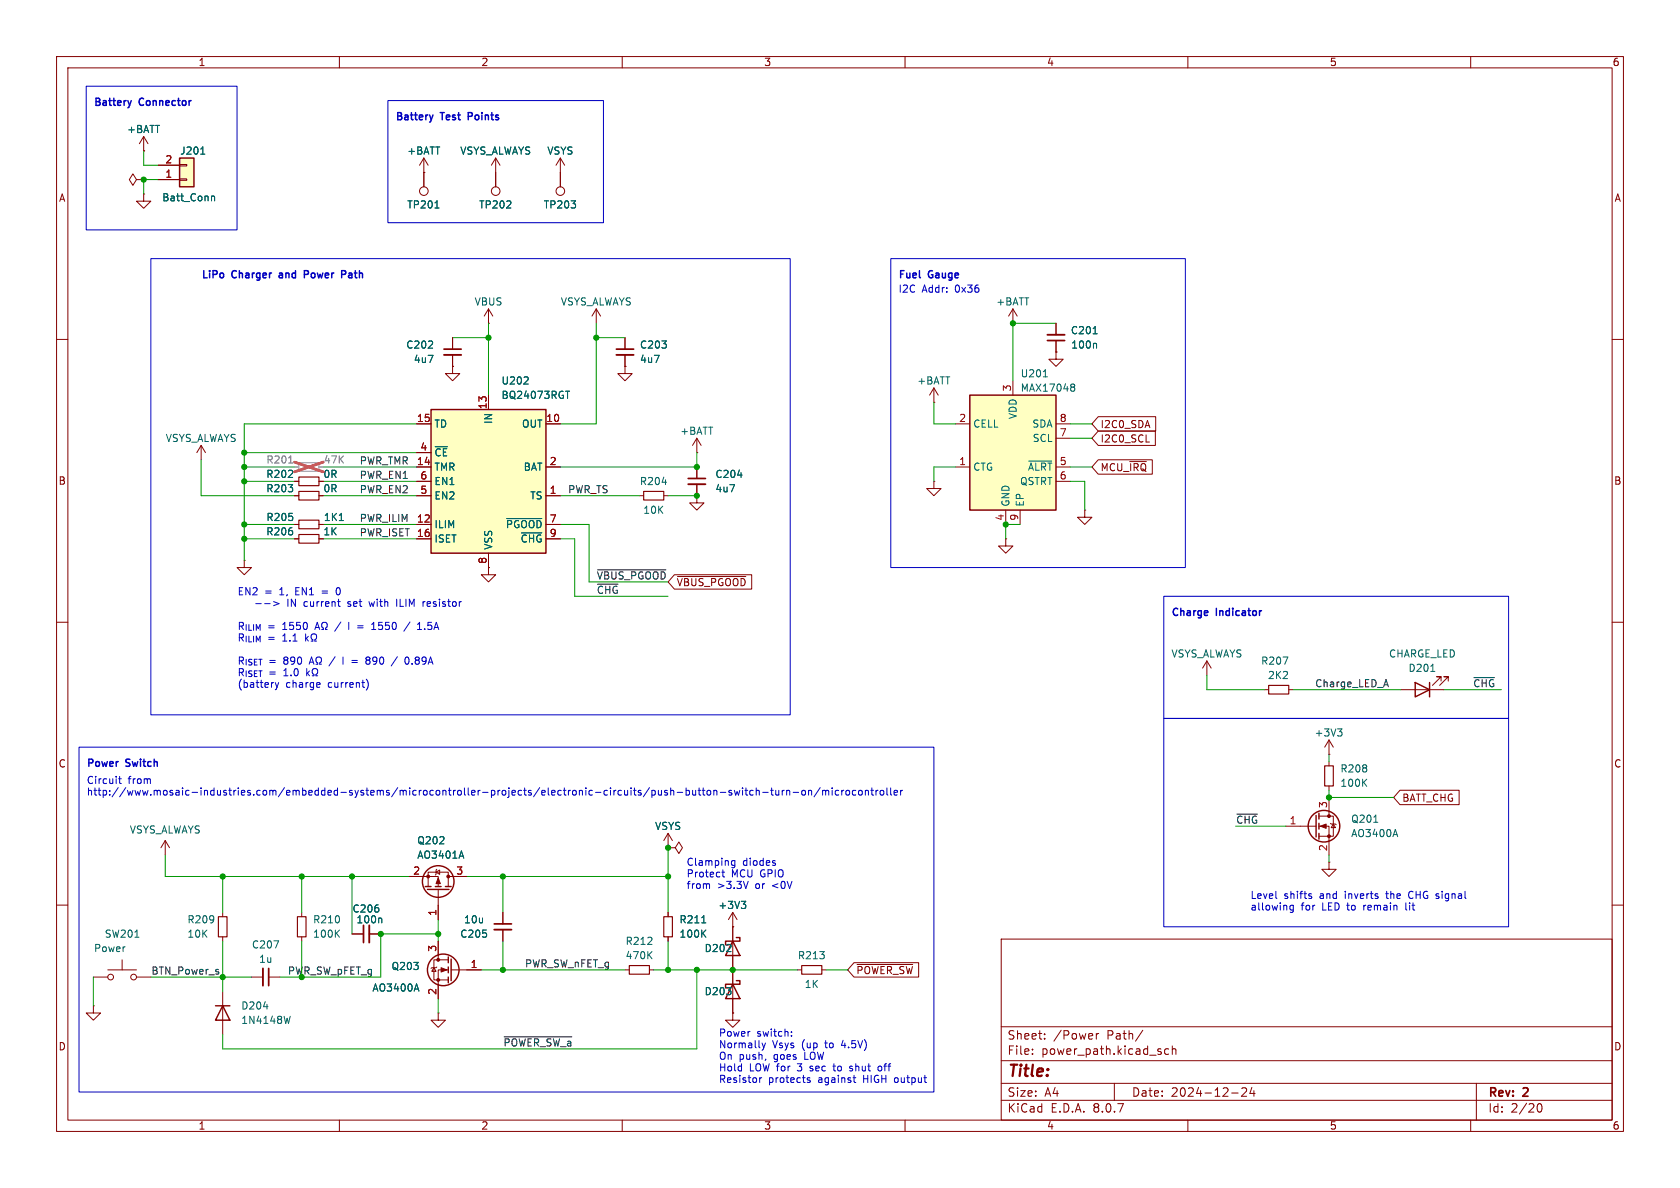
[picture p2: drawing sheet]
<svg xmlns="http://www.w3.org/2000/svg" width="297mm" height="210mm" viewBox="0 0 297 210" stroke-linecap="round" stroke-linejoin="round" font-family="sans-serif">
<g fill="none" stroke="#840000" stroke-width=".18">
<path d="M10 10h277v190h-277zM12 12h273v186h-273zM60 10v2M110 10v2M160 10v2M210 10v2M260 10v2M25.4 34.3v1.3h1.3l-1.3 1.2-1.3-1.2h1.3M25.4 34.3h.1M25.4 26.7h.1M25.4 24.1l-.8 1.3M25.4 24.1v2.6"/>
<path d="M25.4 24.1l.8 1.3M10 60h2M285 60h2M52.1 92.7h.7M52.1 95.3h.7M56.4 92.7h.7M56.4 95.3h.7M10 110h2M285 110h2M10 160h2M44.4 172.7h2.1M47.5 172.7h2"/>
<path d="M177 166h108v32h-108zM285 160h2M60 198v2M110 198v2M160 198v2M177 194.5h108M177 191.5h108M177 187.5h108M177 181.5h108M182.5 186.3v.1M182.5 185.5v.1M184.7 183.6v.1"/>
<path d="M184.7 182.8v.1M193.8 182.7v1M194.2 182.7l-.2 .1-.2 .2M197 191.5v3M202 182.1l-1.3 2M206.6 185.5l-.4-.1-.3 .3v.4l.1 .2h.6M207.2 185.5l.3-.1 .3 .1 .1 .9M207.2 184.9v1.5M210 198v2M217.7 193.2h1.2M219.5 192.4l.6-.1 .2 .1 .1 .3-.9 1.1h.9M221.3 192.2l-.3 1.1h.9"/>
<path d="M221.7 192.8v1M260 198v2M261 191.5v6.5M271.7 195.7l.2-.5 .2-.1a.81 .81 0 0 1 .6 .6 .81 .81 0 0 1-.3 .8h-.4l-.3-.5"/>
</g>
<path d="M46.5 171.2v3" fill="none" stroke="#840000" stroke-width=".33"/>
<path d="M47.5 171.2v3" fill="none" stroke="#840000" stroke-width=".3"/>
<path d="M60 92h.7M48.4 166.3h.9l-.6 1.3" fill="none" stroke="#006464" stroke-width=".18"/>
<path d="M52.8 91.9h3.6v1.6h-3.6zM52.8 94.5h3.6v1.5h-3.6z" fill="none" stroke="#840000" stroke-width=".2"/>
<path d="M31.7 27.9h2.6v5.1h-2.6z" fill="#ffffc2"/>
<g fill="none" stroke="#840000" stroke-width=".18">
<path d="M24.1 31.8l-.6-1.1-.6 1.1 .6 1 .6-1h1.3M25.4 31.8h.1M27.9 31.8h3.8M27.9 29.2h3.8M31.7 29.1h1.3v.2h-1.3zM31.7 31.6h1.3v.3h-1.3zM74.9 30.5h.1M74.9 27.9l-.7 1.3M74.9 27.9v5.1M74.9 27.9l.8 1.3M87.6 27.9v5.1M87.6 27.9l-.7 1.3"/>
<path d="M87.6 27.9l.8 1.3M99.1 27.9v5.1M99.1 27.9l-.8 1.3M99.1 27.9l.7 1.3M86.4 57.2h.1M86.4 54.6l-.8 1.3M86.4 54.6v2.6M86.4 54.6l.7 1.3M105.4 54.6l-.8 1.3M105.4 54.6v2.6M105.4 54.6l.8 1.3M35.6 78.7l-.8 1.3"/>
<path d="M35.6 78.7v2.6M35.6 78.7l.7 1.3M110.5 64.8v1.2h1.3l-1.3 1.3-1.3-1.3h1.3M110.5 64.8h.1M43.2 99.1v1.2h1.2l-1.2 1.3-1.3-1.3h1.3M43.2 99.1h.1M52.1 87.6h.7M52.1 85.1h.7M56.4 87.6h.7M56.4 85.1h.7M86.4 100.3v1.3h1.2l-1.2 1.3-1.3-1.3h1.3M86.4 100.3h.1"/>
<path d="M72.4 154.9h5.1v1.8M75.7 156.7v-2.5h3.5v2.5M77.1 154.2l.6-.4v.8zM77.2 153.7l-.1 .1v.8l-.1 .1M77.5 157.2v5.4M79.2 154.9h3.3M118.1 147.3v2.6M118.1 147.3l-.8 1.3M118.1 147.3l.8 1.3M16.5 177.8v1.3h1.3l-1.3 1.2-1.3-1.2h1.3M16.5 177.8h.1M16.5 172.7h2.5"/>
<path d="M19 171.5h5.1M21.6 169.7v1.8M24.1 172.7h2.6M39.4 161.3v.8M39.4 165.6v.8M53.3 161.3v.8M53.3 165.6v.8M62.2 165.1h2.1M65.3 165.1h2M88.9 161.3v2M88.9 164.3v2.1M110.5 171.5h.8"/>
<path d="M114.8 171.5h.8M118.1 161.3v.8M118.1 165.6v.8M129.5 171.5v7.6M141 171.5h.7M145.3 171.5h.7"/>
<circle cx="74.9" cy="33.8" r=".76"/>
<circle cx="87.6" cy="33.8" r=".76"/>
<circle cx="99.1" cy="33.8" r=".76"/>
<circle cx="19.6" cy="172.7" r=".51"/>
<circle cx="23.6" cy="172.7" r=".51"/>
</g>
<g fill="none" stroke="#840000" stroke-width=".25">
<path d="M31.7 27.9h2.6v5.1h-2.6zM75.2 156.7h1M75.6 157.2h3.8M77 156.7h1M78.7 156.7h1.1M129.5 174l1.3 2.5h-2.5zM130.2 173.4h.6v.6h-2.5v.6h.6"/>
<circle cx="77.5" cy="155.8" r="2.79"/>
</g>
<g fill="none" stroke="#006464" stroke-width=".18">
<path d="M35.5 27.2h.7M37.4 34.8l.2-.1h.3v.8M76.9 36.8h.7M81.6 150.4l.4 1.3M23.8 165.7h.8M59.5 165l.5 .7M60 164.4l-.7 .7M67.3 162.3l.2 .2v.6M114.7 168.8l.6 .7M115.3 168.2l-.8 .7M124.1 163.1h.7M124.2 165l.6 .7"/>
<path d="M124.8 164.4l-.7 .7"/>
</g>
<path d="M52.8 86.9h3.6v1.5h-3.6zM52.8 84.3h3.6v1.6h-3.6zM38.6 162.1h1.5v3.5h-1.5zM52.6 162.1h1.5v3.5h-1.5zM111.3 170.7h3.5v1.5h-3.5zM117.3 162.1h1.6v3.5h-1.6zM141.7 170.7h3.6v1.5h-3.6z" fill="none" stroke="#840000" stroke-width=".2"/>
<path d="M65.3 163.6v3M87.4 164.3h3" fill="none" stroke="#840000" stroke-width=".33"/>
<path d="M64.3 163.6v3M87.4 163.3h3" fill="none" stroke="#840000" stroke-width=".3"/>
<g fill="#840000" stroke="#840000" stroke-width=".18">
<path d="M77.5 155.2l.4 1h-.8z"/>
<circle cx="75.7" cy="154.9" r=".25"/>
<circle cx="79.2" cy="154.9" r=".25"/>
</g>
<path d="M52.8 81.8h3.6v1.5h-3.6z" fill="none" stroke="#a1a1a1" stroke-width=".2"/>
<path d="M52.1 82.6h.7M56.4 82.6h.7" fill="none" stroke="#a1a1a1" stroke-width=".18"/>
<path d="M51 81.9h.8" fill="none" stroke="#989898" stroke-width=".18"/>
<path d="M52.1 81.7l5.1 1.7M57.2 81.7l-5.1 1.7" fill="none" stroke="#e65255" stroke-width=".46"/>
<path d="M76.2 72.4h20.3v25.4h-20.3z" fill="#ffffc2"/>
<g fill="none" stroke="#840000" stroke-width=".25">
<path d="M76.2 72.4h20.3v25.4h-20.3zM250.2 120.7l2.5 1.2-2.5 1.3zM252.7 120.7v2.5M38.1 177.8h2.5M39.4 177.8l1.2 2.5h-2.5zM79.2 169.2v1M79.2 170.9v1.1M79.2 172.7v1M79.8 169.5v3.9M129.5 166.4l1.3 2.5h-2.5zM130.2 165.7h.6v.7h-2.5v.6h.6"/>
<circle cx="78.4" cy="171.4" r="2.79"/>
</g>
<g fill="none" stroke="#840000" stroke-width=".18">
<path d="M80 59.7v2M110.5 59.7v2M179.1 57.2h.1M179.1 54.6l-.8 1.3M179.1 54.6v2.6M179.1 54.6l.7 1.3M186.7 57.2v2M73.7 74.9h2.5M80 64.8v1.2h1.3l-1.3 1.3-1.3-1.3h1.3M80 64.8h.1M80 62.7v2.1M86.4 69.9v2.5"/>
<path d="M96.5 74.9h2.6M110.5 62.7v2.1M123.2 77.5v2.5M123.2 77.5l-.8 1.2M123.2 77.5l.8 1.2M165.1 71.1h.1M165.1 68.6l-.8 1.3M165.1 68.6v2.5M165.1 68.6l.8 1.3M186.7 62.2v1.3h1.3l-1.3 1.3-1.3-1.3h1.3M186.7 62.2h.1M186.7 60.2v2"/>
<path d="M73.7 87.6h2.5M73.7 92.7h2.5M73.7 82.6h2.5M73.7 95.3h2.5M73.7 80h2.5M73.7 85.1h2.5M86.4 97.8v2.5M96.5 87.6h2.6M96.5 92.7h2.6M96.5 82.6h2.6M96.5 95.3h2.6M113 87.6h.8"/>
<path d="M117.3 87.6h.8M123.2 87.6v1.3h1.3l-1.3 1.3-1.3-1.3h1.3M123.2 87.6h.1M123.2 80h.1M123.2 82.6v2M123.2 85.6v2M165.1 85.1v1.3h1.3l-1.3 1.2-1.3-1.2h1.3M165.1 85.1h.1M177.8 95.3v1.2h1.3l-1.3 1.3-1.3-1.3h1.3M177.8 95.3h.1M191.8 90.2v1.2h1.2l-1.2 1.3-1.3-1.3h1.3M191.8 90.2h.1"/>
<path d="M213.4 116.8l-.8 1.3M213.4 116.8v2.6M213.4 116.8l.7 1.3M223.5 121.9h.8M227.8 121.9h.8M234.9 133.4h.1M234.9 130.8v2.6M234.9 134.6v.8M234.9 138.9v.8M234.9 130.8l-.7 1.3M234.9 130.8l.8 1.3M247.6 121.9h7.7"/>
<path d="M254.8 120.4v-.8h-.8h.8l-1.6 1.6M256 120.4v-.8h-.7h.7l-1.5 1.6M29.2 148.6l-.8 1.3M29.2 148.6v2.5M29.2 148.6l.8 1.3M118.1 149.9h1.3l.6-1.1 .6 1.1-.6 1-.6-1M118.1 149.9h.1M234.9 152.4v1.3h1.3l-1.3 1.2-1.2-1.2h1.2M234.9 152.4h.1M39.4 175.3v7.6M76.7 171.1l.4 .6h-.8zM77.2 170.9l-.1 .2h-.8l-.1 .1"/>
<path d="M77.5 179.1v1.2h1.2l-1.2 1.3-1.3-1.3h1.3M77.5 179.1h.1M77.5 166.4v3.3M79.2 171.5h-1.7v5M79.2 169.7h-2.5v3.5h2.5M79.8 171.5h5.3M129.5 179.1v1.2h1.3l-1.3 1.3-1.2-1.3h1.2M129.5 179.1h.1M129.5 163.8h.1M129.5 161.3l-.7 1.3M129.5 161.3v10.2M129.5 161.3l.8 1.3"/>
</g>
<g fill="none" stroke="#006464" stroke-width=".18">
<path d="M193.3 59h.7M92.6 67.9h.8M93.3 66.7v.5M100 69.2h.7M193.7 60.7l.2 .2v.6M89.6 91.7h6.2M92.2 94.2h3.6M117.1 85.2h.7M130.4 84h.8M226.8 116.1h.9l-.6 1.3M252.9 118.7h.8M236.5 128.8h.7l-.4 .5"/>
<path d="M237 129.3l.2 .3v.3l-.2 .2M241.1 138.3l.5 .7M241.6 137.7l-.7 .8M131.1 159.3h.7l-.4 .5M131.6 159.8l.2 .3v.3l-.2 .2M46.6 178h.8M51.3 179.6l-.3 1.3M73.6 173.9l.5 1.3"/>
</g>
<path d="M185.2 59.2h3M78.5 62.7h3M109 62.7h3M121.7 85.6h3" fill="none" stroke="#840000" stroke-width=".33"/>
<path d="M78.5 61.7h3M109 61.7h3M185.2 60.2h3M121.7 84.6h3" fill="none" stroke="#840000" stroke-width=".3"/>
<g fill="#840000" stroke="#840000" stroke-width=".18">
<path d="M78 171.1l1 .4-1 .3z"/>
<circle cx="77.5" cy="173.2" r=".25"/>
<circle cx="77.5" cy="169.7" r=".25"/>
</g>
<path d="M113.8 86.9h3.5v1.5h-3.5zM224.3 121.2h3.5v1.5h-3.5zM234.2 135.4h1.5v3.5h-1.5z" fill="none" stroke="#840000" stroke-width=".2"/>
<path d="M171.4 69.9h15.3v20.3h-15.3z" fill="#ffffc2"/>
<g fill="none" stroke="#840000" stroke-width=".25">
<path d="M171.4 69.9h15.3v20.3h-15.3zM232.7 144.1v3.9M233.2 143.8v1M233.2 145.5v1.1M233.2 147.3v1"/>
<circle cx="234.1" cy="146" r="2.79"/>
</g>
<g fill="none" stroke="#840000" stroke-width=".18">
<path d="M25.4 26.7h.1M27.9 31.8h3.8M27.9 29.2h3.8M74.9 30.5h.1M74.9 30.5v2.5M87.6 30.5v2.5M99.1 30.5v2.5M80 59.7v2M110.5 59.7v2M186.7 57.2v2M73.7 74.9h2.5M80 64.8h.1"/>
<path d="M80 62.7v2.1M86.4 69.9v2.5M96.5 74.9h2.6M110.5 64.8h.1M110.5 62.7v2.1M168.9 74.9h2.5M179.1 67.3v2.6M186.7 62.2h.1M186.7 74.9h2.5M186.7 77.5h2.5M186.7 60.2v2M194.2 73.7h10.1v2.5h-10.1l-1.2-1.3z"/>
<path d="M194.2 76.2h10.1v2.5h-10.1l-1.2-1.2zM202.6 78.1h.6M52.1 85.1h.7M52.1 87.6h.7M52.1 92.7h.7M52.1 95.3h.7M56.4 85.1h.7M56.4 87.6h.7M56.4 92.7h.7M56.4 95.3h.7M73.7 82.6h2.5M73.7 85.1h2.5"/>
<path d="M73.7 87.6h2.5M73.7 92.7h2.5M73.7 95.3h2.5M73.7 80h2.5M86.4 97.8v2.5M96.5 82.6h2.6M96.5 87.6h2.6M96.5 92.7h2.6M96.5 95.3h2.6M123.2 87.6h.1M123.2 82.6v2M123.2 85.6v2"/>
<path d="M168.9 82.6h2.5M177.8 90.2v2.5M180.3 90.2v2.5M186.7 82.6h2.5M186.7 85.1h2.5M194.2 81.3h9.5v2.5h-9.5l-1.2-1.2zM199.7 81.6h3M86.4 100.3h.1M119.2 101.6h13.7v2.5h-13.7l-1.1-1.2zM119.8 101.9h12M247.5 139.7h10.5v2.5h-10.5l-1.1-1.2zM72.4 154.9h2.5"/>
<path d="M80 154.9h2.5M118.1 149.9h.1M227.3 146.1h5.4M233.2 146.1h1.7v5M233.2 144.3h2.5v3.5h-2.5M234.9 141v3.3M235.2 145.5l.1 .2h.8l.1 .1M235.7 145.7l.4 .6h-.8zM62.2 165.1h2.1M65.3 165.1h2M77.5 160v2.6M77.5 166.4v2.5"/>
<path d="M77.5 174v2.5M82.5 171.5h2.6M88.9 161.3v2M88.9 164.3v2.1M118.1 161.3v.8M118.1 165.6v.8M129.5 163.8h.1M129.5 179.1h.1M129.5 163.8v2.6M129.5 168.9v5.1M129.5 176.5v2.6M151 170.2h11.4v2.5h-11.4l-1.1-1.2z"/>
<path d="M151.5 170.5h9.9"/>
</g>
<g fill="none" stroke="#006464" stroke-width=".18">
<path d="M35.5 27.2h.7M37.4 34.8l.2-.1h.3v.8M76.9 36.8h.7M193.3 59h.7M92.6 67.9h.8M93.3 66.7v.5M100 69.2h.7M184.4 66.6h.8M189.5 67.9h.3l.2 .2-.2 .3M189.5 68.4h.3M189.8 68.4l.2 .3v.2l-.1 .2-.4 .1M193.7 60.7l.2 .2v.6"/>
<path d="M60 92h.7M89.6 91.7h6.2M92.2 94.2h3.6M130.4 84h.8M181.9 81.5h4.1M81.6 150.4l.4 1.3M131.1 159.3h.7l-.4 .5M131.6 159.8l.2 .3v.3l-.2 .2M242.9 145.4h.7M246.7 146.6l.4 1.3M67.3 162.3l.2 .2v.6M73.6 173.9l.5 1.3"/>
<path d="M124.1 163.1h.7M124.2 165l.6 .7M124.8 164.4l-.7 .7"/>
</g>
<g fill="#840000" stroke="#840000" stroke-width=".18">
<path d="M233.4 146.1l1-.4v.7z"/>
<circle cx="234.9" cy="147.8" r=".25"/>
<circle cx="234.9" cy="144.3" r=".25"/>
</g>
<path d="M105.6 100.7h12.1M105.6 103.3h3.7M260.6 119.8h3.6M245 120.1l.5 1.3M218.7 143.9h3.6M38.6 171.8v.3M89.1 183.3h12" fill="none" stroke="#0f0f0f" stroke-width=".18"/>
<g fill="none" stroke="#0000c2" stroke-width=".18">
<path d="M15.2 15.2h26.7v25.4h-26.7zM68.6 17.8h38.1v21.6h-38.1zM26.7 45.7h113v80.7h-113zM157.5 45.7h52v54.6h-52zM48.4 106.3l.9 .4-.9 .4M54 106.3l-.3 .3v.4l.3 .2M54 112.1v1.2M54.2 112.8l.3 .5M54.2 118.2v1.3M54.3 119l.4 .5M54.5 112.5l-.5 .5M54.6 117.4l.5-1.3 .4 1.3"/>
<path d="M54.7 118.6l-.5 .5M54.8 117.1h.6M55 113.3h.3v-.2a.54 .54 0 0 1-.3-.8 .54 .54 0 0 1 .8-.2 .58 .58 0 0 1-.1 1v.2h.3M55.2 119.5h.3v-.3a.54 .54 0 0 1-.3-.7 .54 .54 0 0 1 .8-.2 .58 .58 0 0 1-.1 .9v.3h.3M55.7 111.3l.4-1.3 .4 1.3M55.8 110.9h.6M55.9 117.4h.3v-.2a.54 .54 0 0 1-.3-.8 .54 .54 0 0 1 .7-.2 .58 .58 0 0 1-.1 1v.2h.3M56.9 111.3h.3v-.3a.54 .54 0 0 1-.3-.7 .54 .54 0 0 1 .8-.2 .58 .58 0 0 1-.2 .9v.3h.3M59.6 103.9l-.2 .5 .2 .7M60.6 116.1v1.3M61.5 107.1l.3 .1M61.7 110v1.3"/>
<path d="M61.8 106.3l-.3 .2v.2l.3 .1M62.2 116.8h1M62.2 117.1h1M63.2 110.6h1M63.2 111h1M64.9 116.7l-.2 .2v.4l.2 .1h.4M64.9 116.7h.3M65.2 116.7l.1 .1M65.2 106.3l.3 .9 .2-.6 .3 .6M65.3 116.2l-.4-.1-.2 .2v.1l.2 .3M65.3 116.6l-.1 .1M65.7 111.3h.7"/>
<path d="M65.7 110.4l.4-.4v1.3M70.1 105.9v1.3M70.3 116.1l-1.1 1.6M70.7 105.9v1.3h.6M71.8 116.2l.1-.1a.68 .68 0 0 1 .4 .7 .68 .68 0 0 1-.4 .6 .84 .84 0 0 1-.1-1.2zM72.5 110l-1.1 1.6M73.8 111.3h.7M73.9 110.3l.3-.3v1.3M75.9 106.3h-.2l-.2 .2 .1 .6 .3 .1M76.1 106.7l-.6 .1M205.7 105.4h61v21.6h-61zM14 132.1h151.1v60.9h-151.1z"/>
<path d="M21 137.7h.4M21.1 137.2v1.1l.3 .2M48.7 120.7l.3 .8M49 121.5l-.3 .4M49.3 120.7l-.3 .8M56.4 120.7l.2 .3-.6 .1M56.5 121.4l-.1 .1M64.7 120.1a1.46 1.46 0 0 1 0 1.9M125.1 139.8l.3-.1 .2 .3v.3l-.2 .3-.3-.1-.1-.2zM126.2 139.8l.2-.1 .3 .1v.8M126.2 139.7v.9M129.3 139.8l-.3-.1-.1 .2v.2l.4 .1v.3h-.4"/>
<path d="M129.8 139.7l.3 .9 .2-.6 .2 .6 .3-.9M131.3 139.3v.1M131.3 139.7v.9M131.7 139.7h.5M131.9 139.3v1.1l.3 .2M133.1 139.8l-.3-.1-.3 .3 .2 .5h.4M133.7 139.8l.2-.1 .3 .1v.8M133.7 139.3v1.3M136.2 139.7h.5M136.4 139.3v1.1l.3 .2M137.1 139.7l.1 .8 .3 .1 .2-.2M137.7 139.7v.9"/>
<path d="M138.3 139.7v.9M138.7 139.7l-.4 .3M139.1 139.8l.2-.1 .3 .1v.8M139.1 139.7v.9M141.8 139.8l.2-.1 .3 .1 .1 .5-.1 .2-.3 .1-.2-.2zM142.9 139.8l.2-.1 .3 .1 .1 .8M142.9 139.7v.9M145 139.2l-1.1 1.7M145.4 139.8l.4-.1 .2 .2M145.4 139.7v.9M146 139.9l.1-.2 .4 .1v.8M146 139.9v.7"/>
<path d="M147.1 139.3v.1M147.1 139.7v.9M148.3 139.8l-.4-.1-.2 .3 .1 .5h.5M148.8 139.7v.9M149.2 139.7l-.4 .3M149.7 139.8l.3-.1 .2 .3v.3l-.2 .3-.3-.1-.2-.2zM151.3 139.8l-.4-.1-.2 .3 .1 .5h.5M151.9 139.8l.3-.1 .2 .3v.3l-.2 .3-.3-.1-.1-.2zM153 139.8l.2-.1 .3 .1v.8M153 139.7v.9M154 139.7h.4M154.1 139.3v1.1l.3 .2"/>
<path d="M154.9 139.7v.9M155.2 139.7l-.3 .3M155.7 139.8l.3-.1 .2 .3v.3l-.2 .3-.3-.1-.1-.2zM156.8 139.3v1.1l.2 .2M157.5 139.3v1.1l.1 .2M159.2 139.7v.9M159.6 139.7l-.4 .3M205.7 127h61v36.8h-61zM125.3 156.2l.1 .2v.7M127.3 140.1h1M127.6 154.2h.5M127.8 153.8v1l.3 .2"/>
<path d="M129.9 152.2l-.4-.1-.2 .3 .1 .5h.5M129.9 152.1v1.2M132.3 155.8l-.5 1.3M134.8 140.1h1M137 152.6v.3M140.2 140.1h1M158.1 140.1l.6-.1-.1-.2-.4-.1-.1 .2v.6h.5M225.6 158.8h.1M231.5 158.4l.3 .1 .1 .2-.2 .1h-.2M231.5 158h.3M248.5 159.6v1.1l.2 .2M249.3 157.6l-.3 .5 .3 .7"/>
<path d="M228.6 160v1.1l-.2 .2-.3-.1M228.6 160.1l-.3-.1-.3 .3 .2 .5h.4M134.3 190.5v.9M134.7 190.5l-.4 .3M134.7 184.4l.3 .8M135 185.2l-.2 .4M135.3 184.4l-.3 .8M139.9 183.1v.1M139.9 182.4v.1M143.2 190.6l-.3-.1-.2 .2 .1 .2 .4 .1v.3h-.5M147.2 188.5h.5M147.4 188l.1 1.3"/>
<path d="M150.2 189.3h.4M150.6 188.5l-.4 .1 .1 .2 .3 .1M150.8 190.5h.5M151 191.2l.3 .2M155.8 188.5h-.3l-.3 .2 .1 .5 .2 .1h.3"/>
</g>
<path d="M23.2 17.8l-.3 .8M83.3 19.9h-.5v1.3M76.5 20.3l-.3 .9M82.8 20.6h.5M49.4 48.7v.4M54.4 47.9l-.6-.1v1.3M54.4 48.4l-.6 .1M60.4 47.8h.5l.2 .3-.1 .3-.6 .1" fill="none" stroke="#0000c2" stroke-width=".25"/>
<g fill="none" stroke="#009600" stroke-width=".18">
<path d="M25.4 26.7v2.5h2.5M27.9 31.8h-2.5v2.5M80 59.7h6.4M86.4 57.2v12.7M105.4 57.2v17.7h-6.3M105.4 59.7h5.1M186.7 57.2h-7.6v10.1M73.7 74.9h-30.5v24.2M165.1 71.1v3.8h3.8M189.2 74.9h3.8M189.2 77.5h3.8M35.6 81.3v6.3h16.5"/>
<path d="M43.2 95.3h8.9M43.2 92.7h8.9M43.2 80h30.5M43.2 82.6h8.9M43.2 85.1h8.9M57.1 87.6h16.6M57.1 95.3h16.6M57.1 92.7h16.6M57.1 82.6h16.6M57.1 85.1h16.6M99.1 87.6h13.9M99.1 95.3h2.5v10.1h16.5"/>
<path d="M99.1 92.7h5v10.2h14M118.1 87.6h5.1M123.2 80v2.6h-24.1M168.9 82.6h-3.8v2.5M180.3 92.7h-2.5v2.6M189.2 82.6h3.8M189.2 85.1h2.6v5.1M213.4 119.4v2.5h10.1M228.6 121.9h19M234.9 133.4v1.2M234.9 139.7v1.3h11.5M255.3 121.9h10.1"/>
<path d="M29.2 151.1v3.8h43.2M39.4 154.9v6.4M53.3 154.9v6.4M62.2 154.9v10.2M82.5 154.9h35.6M88.9 154.9v6.4M118.1 149.9v11.4M218.4 146.1h8.9M234.9 151.1v1.3M16.5 172.7v5.1M26.7 172.7h17.7M39.4 166.4v8.9"/>
<path d="M53.3 166.4v6.3M77.5 165.1h-10.2v7.6h-17.8M77.5 162.6v3.8M77.5 176.5v2.6M85.1 171.5h25.4M88.9 166.4v5.1M115.6 171.5h25.4M118.1 166.4v5.1M123.2 171.5v13.9h-83.8v-2.5M146 171.5h3.9"/>
</g>
<path d="M51 81.9h.8" fill="none" stroke="#989898" stroke-width=".18"/>
<path d="M52.1 82.6h.7M56.4 82.6h.7" fill="none" stroke="#a1a1a1" stroke-width=".18"/>
<path d="M52.1 81.7l5.1 1.7M57.2 81.7l-5.1 1.7" fill="none" stroke="#e65255" stroke-width=".46"/>
<g fill="#009600" stroke="#009600" stroke-width=".18">
<circle cx="43.2" cy="85.1" r=".46"/>
<circle cx="43.2" cy="80" r=".46"/>
<circle cx="43.2" cy="82.6" r=".46"/>
<circle cx="25.4" cy="31.8" r=".46"/>
<circle cx="123.2" cy="82.6" r=".46"/>
<circle cx="118.1" cy="154.9" r=".46"/>
<circle cx="123.2" cy="87.6" r=".46"/>
<circle cx="118.1" cy="149.9" r=".46"/>
<circle cx="129.5" cy="171.5" r=".46"/>
<circle cx="118.1" cy="171.5" r=".46"/>
<circle cx="123.2" cy="171.5" r=".46"/>
<circle cx="179.1" cy="57.2" r=".46"/>
<circle cx="105.4" cy="59.7" r=".46"/>
<circle cx="86.4" cy="59.7" r=".46"/>
<circle cx="43.2" cy="95.3" r=".46"/>
<circle cx="43.2" cy="92.7" r=".46"/>
<circle cx="234.9" cy="141" r=".46"/>
<circle cx="177.8" cy="92.7" r=".46"/>
<circle cx="88.9" cy="171.5" r=".46"/>
<circle cx="88.9" cy="154.9" r=".46"/>
<circle cx="67.3" cy="165.1" r=".46"/>
<circle cx="62.2" cy="154.9" r=".46"/>
<circle cx="39.4" cy="154.9" r=".46"/>
<circle cx="53.3" cy="154.9" r=".46"/>
<circle cx="39.4" cy="172.7" r=".46"/>
<circle cx="77.5" cy="165.1" r=".46"/>
</g>
<text font-size="2.8" fill="#840000" x="178" y="190.9">Title:</text>
<g font-size="2.1" fill="#840000">
<text x="178" y="184">Sheet:</text>
<text x="186.2" y="184">/Power</text>
<text x="195.7" y="184">Path/</text>
<text x="178" y="186.7">File:</text>
<text x="184.1" y="186.7">power_path.kicad_sch</text>
<text x="178" y="196.9">KiCad</text>
<text x="178" y="194.1">Size:</text>
<text x="184.7" y="194.1">A4</text>
<text x="185.7" y="196.9">E.D.A.</text>
<text x="193.3" y="196.9">8.0.7</text>
<text x="200" y="194.1">Date:</text>
<text x="207" y="194.1">2024-12-24</text>
<text x="263" y="194.3">Rev:</text>
<text x="263" y="196.9">Id:</text>
<text x="267.1" y="196.9">2/20</text>
<text x="269.4" y="194.3">2</text>
</g>
<g font-size="1.8" fill="#840000">
<text x="35" y="11.9">1</text>
<text x="85" y="11.9">2</text>
<text x="135" y="11.9">3</text>
<text x="185" y="11.9">4</text>
<text x="235" y="11.9">5</text>
<text x="285" y="11.9">6</text>
<text x="10.3" y="35.9">A</text>
<text x="285.3" y="35.9">A</text>
<text x="194.5" y="75.9">I2C0_SDA</text>
<text x="194.5" y="78.4">I2C0_SCL</text>
<text x="194.5" y="83.5">MCU_~{IRQ}</text>
<text x="10.3" y="85.9">B</text>
<text x="285.3" y="85.9">B</text>
<text x="119.5" y="103.8">~{VBUS_PGOOD}</text>
<text x="10.3" y="135.9">C</text>
<text x="285.3" y="135.9">C</text>
<text x="247.8" y="141.9">BATT_CHG</text>
<text x="151.3" y="172.4">~{POWER_SW}</text>
<text x="10.3" y="185.9">D</text>
<text x="285.3" y="185.9">D</text>
<text x="35" y="199.9">1</text>
<text x="85" y="199.9">2</text>
<text x="135" y="199.9">3</text>
<text x="185" y="199.9">4</text>
<text x="235" y="199.9">5</text>
<text x="285" y="199.9">6</text>
</g>
<g font-size="1.8" fill="#0000c2">
<text x="16.5" y="18.8">Battery</text>
<text x="24.7" y="18.8">Connector</text>
<text x="69.8" y="21.3">Battery</text>
<text x="78" y="21.3">Test</text>
<text x="83.3" y="21.3">Points</text>
<text x="35.6" y="49.3">LiPo</text>
<text x="41.1" y="49.3">Charger</text>
<text x="49.9" y="49.3">and</text>
<text x="54.9" y="49.3">Power</text>
<text x="62" y="49.3">Path</text>
<text x="158.7" y="51.8">I2C</text>
<text x="158.7" y="49.3">Fuel</text>
<text x="163" y="51.8">Addr:</text>
<text x="164.2" y="49.3">Gauge</text>
<text x="169" y="51.8">0x36</text>
<text x="41.9" y="105.3">EN2</text>
<text x="45.4" y="107.4">--&gt;</text>
<text x="46.8" y="105.3">=</text>
<text x="49.5" y="105.3">1,</text>
<text x="51.3" y="107.4">IN</text>
<text x="52.5" y="105.3">EN1</text>
<text x="54.4" y="107.4">current</text>
<text x="57.4" y="105.3">=</text>
<text x="60.1" y="105.3">0</text>
<text x="62.4" y="107.4">set</text>
<text x="66.4" y="107.4">with</text>
<text x="71.4" y="107.4">ILIM</text>
<text x="76.2" y="107.4">resistor</text>
<text x="41.9" y="111.4">R_{ILIM}</text>
<text x="41.9" y="113.5">R_{ILIM}</text>
<text x="47.3" y="111.4">=</text>
<text x="47.3" y="113.5">=</text>
<text x="50" y="111.4">1550</text>
<text x="50" y="113.5">1.1</text>
<text x="59.8" y="111.4">/</text>
<text x="66.8" y="111.4">1550</text>
<text x="72.8" y="111.4">/</text>
<text x="75.3" y="111.4">1.5A</text>
<text x="207" y="109">Charge</text>
<text x="215.1" y="109">Indicator</text>
<text x="41.9" y="117.6">R_{ISET} 890</text>
<text x="41.9" y="119.6">R_{ISET} 1.0</text>
<text x="47.5" y="117.6">=</text>
<text x="47.5" y="119.6">=</text>
<text x="58.7" y="117.6">/</text>
<text x="65.8" y="117.6">890</text>
<text x="73.1" y="117.6">0.89A</text>
<text x="41.9" y="121.7">(battery</text>
<text x="50.5" y="121.7">charge</text>
<text x="58.1" y="121.7">current)</text>
<text x="15.2" y="135.6">Power</text>
<text x="22.3" y="135.6">Switch</text>
<text x="15.2" y="138.7">Circuit</text>
<text x="15.2" y="140.7">http://www.mosaic-industries.com/embedded-systems/microcontroller-projects/electronic-circuits/push-button-switch-turn-on/microcontroller</text>
<text x="22.6" y="138.7">from</text>
<text x="121.3" y="153.1">Clamping</text>
<text x="121.3" y="155.2">Protect</text>
<text x="129.3" y="155.2">MCU GPIO</text>
<text x="131.3" y="153.1">diodes</text>
<text x="121.3" y="157.2">from</text>
<text x="126.8" y="157.2">&gt;3.3V</text>
<text x="133.7" y="157.2">or</text>
<text x="136.8" y="157.2">&lt;0V</text>
<text x="221" y="159">Level</text>
<text x="221" y="161">allowing</text>
<text x="227" y="159">shifts</text>
<text x="230" y="161">for</text>
<text x="233.4" y="159">and</text>
<text x="233.8" y="161">LED to</text>
<text x="238" y="159">inverts</text>
<text x="241.5" y="161">remain</text>
<text x="245.6" y="159">the</text>
<text x="249.1" y="161">lit</text>
<text x="249.7" y="159">CHG signal</text>
<text x="127" y="183.3">Power</text>
<text x="127" y="185.4">Normally</text>
<text x="133.8" y="183.3">switch:</text>
<text x="136.6" y="185.4">Vsys</text>
<text x="141.9" y="185.4">(up</text>
<text x="146.2" y="185.4">to</text>
<text x="149.2" y="185.4">4.5V)</text>
<text x="127" y="187.4">On</text>
<text x="127" y="189.5">Hold</text>
<text x="127" y="191.5">Resistor</text>
<text x="130.7" y="187.4">push,</text>
<text x="132.5" y="189.5">LOW for</text>
<text x="135.9" y="191.5">protects</text>
<text x="136.9" y="187.4">goes</text>
<text x="141.3" y="189.5">3</text>
<text x="142.5" y="187.4">LOW</text>
<text x="143.7" y="189.5">sec</text>
<text x="144.8" y="191.5">against</text>
<text x="148" y="189.5">to</text>
<text x="151.1" y="189.5">shut</text>
<text x="152.9" y="191.5">HIGH</text>
<text x="156.3" y="189.5">off</text>
<text x="158.6" y="191.5">output</text>
</g>
<g font-size="1.8" fill="#006464">
<text x="22.4" y="23.7">+BATT</text>
<text x="31.8" y="27.5">J201</text>
<text x="71.9" y="27.5">+BATT</text>
<text x="81.3" y="27.5">VSYS_ALWAYS</text>
<text x="96.7" y="27.5">VSYS</text>
<text x="28.6" y="35.8">Batt_Conn</text>
<text x="71.9" y="37.1">TP201</text>
<text x="84.6" y="37.1">TP202</text>
<text x="96" y="37.1">TP203</text>
<text x="83.8" y="54.2">VBUS</text>
<text x="99" y="54.2">VSYS_ALWAYS</text>
<text x="176" y="54.2">+BATT</text>
<text x="189.2" y="59.3">C201</text>
<text x="71.7" y="61.8">C202</text>
<text x="73.1" y="64.4">4u7</text>
<text x="113" y="61.8">C203</text>
<text x="113" y="64.4">4u7</text>
<text x="189.3" y="61.8">100n</text>
<text x="88.6" y="68.2">U202</text>
<text x="88.6" y="70.7">BQ24073RGT</text>
<text x="162.1" y="68.2">+BATT</text>
<text x="180.3" y="66.9">U201</text>
<text x="180.3" y="69.4">MAX17048</text>
<text x="76.7" y="75.8">TD</text>
<text x="87.2" y="75" transform="rotate(-90 87.2 75)">IN</text>
<text x="92.2" y="75.8">OUT</text>
<text x="120.2" y="77.1">+BATT</text>
<text x="172" y="75.8">CELL</text>
<text x="179.9" y="74.2" transform="rotate(-90 179.9 74.2)">VDD</text>
<text x="182.4" y="75.8">SDA</text>
<text x="29.2" y="78.3">VSYS_ALWAYS</text>
<text x="76.7" y="83.4">TMR</text>
<text x="76.7" y="80.9">~{CE}</text>
<text x="92.5" y="83.4">BAT</text>
<text x="172" y="83.4">CTG</text>
<text x="181.6" y="83.4">~{ALRT}</text>
<text x="182.5" y="78.3">SCL</text>
<text x="47" y="87.2">R203</text>
<text x="47" y="84.7">R202</text>
<text x="57.1" y="87.2">0R</text>
<text x="57.1" y="84.7">0R</text>
<text x="76.7" y="88.5">EN2</text>
<text x="76.7" y="86">EN1</text>
<text x="93.6" y="88.5">TS</text>
<text x="113" y="86">R204</text>
<text x="126.4" y="84.7">C204</text>
<text x="126.4" y="87.2">4u7</text>
<text x="178.7" y="89.7" transform="rotate(-90 178.7 89.7)">GND</text>
<text x="180.2" y="86">QSTRT</text>
<text x="181.2" y="89.7" transform="rotate(-90 181.2 89.7)">EP</text>
<text x="47" y="94.8">R206</text>
<text x="47" y="92.3">R205</text>
<text x="57.1" y="94.8">1K</text>
<text x="57.2" y="92.3">1K1</text>
<text x="76.7" y="93.6">ILIM</text>
<text x="89.3" y="93.6">~{PGOOD}</text>
<text x="113.6" y="91">10K</text>
<text x="76.7" y="96.1">ISET</text>
<text x="87.2" y="97.3" transform="rotate(-90 87.2 97.3)">VSS</text>
<text x="91.9" y="96.1">~{CHG}</text>
<text x="207" y="116.4">VSYS_ALWAYS</text>
<text x="222.9" y="117.7">R207</text>
<text x="245.5" y="116.4">CHARGE_LED</text>
<text x="248.9" y="119">D201</text>
<text x="224.1" y="120.2">2K2</text>
<text x="232.3" y="130.4">+3V3</text>
<text x="236.9" y="136.8">R208</text>
<text x="236.9" y="139.3">100K</text>
<text x="22.8" y="147.5">VSYS_ALWAYS</text>
<text x="73.7" y="149.5">Q202</text>
<text x="115.7" y="146.9">VSYS</text>
<text x="238.8" y="148.2">AO3400A</text>
<text x="238.8" y="145.6">Q201</text>
<text x="73.7" y="152">AO3401A</text>
<text x="62.2" y="161.5">C206</text>
<text x="126.9" y="160.9">+3V3</text>
<text x="18.4" y="166">SW201</text>
<text x="33" y="163.4">R209</text>
<text x="33" y="166">10K</text>
<text x="44.4" y="167.9">C207</text>
<text x="55.3" y="163.4">R210</text>
<text x="55.3" y="166">100K</text>
<text x="62.9" y="163.4">100n</text>
<text x="81.3" y="166">C205</text>
<text x="81.9" y="163.4">10u</text>
<text x="110.5" y="167.2">R212</text>
<text x="120" y="163.4">R211</text>
<text x="120" y="166">100K</text>
<text x="16.5" y="168.5">Power</text>
<text x="45.7" y="170.4">1u</text>
<text x="69.1" y="171.7">Q203</text>
<text x="110.5" y="169.8">470K</text>
<text x="124.5" y="168.5">D202</text>
<text x="141" y="169.8">R213</text>
<text x="42.6" y="178.7">D204</text>
<text x="65.7" y="175.5">AO3400A</text>
<text x="124.5" y="176.1">D203</text>
<text x="142.2" y="174.9">1K</text>
<text x="42.6" y="181.2">1N4148W</text>
</g>
<g font-size="1.8" fill="#a90000">
<text x="29.1" y="29">2</text>
<text x="29.1" y="31.5">1</text>
<text x="178.8" y="69.3" transform="rotate(-90 178.8 69.3)">3</text>
<text x="73.6" y="74.7">15</text>
<text x="86.1" y="72.4" transform="rotate(-90 86.1 72.4)">13</text>
<text x="96.5" y="74.7">10</text>
<text x="169.5" y="74.7">2</text>
<text x="187.3" y="77.2">7</text>
<text x="187.3" y="74.7">8</text>
<text x="73.6" y="82.3">14</text>
<text x="74.2" y="79.8">4</text>
<text x="97.1" y="82.3">2</text>
<text x="169.5" y="82.3">1</text>
<text x="187.3" y="82.3">5</text>
<text x="74.2" y="87.4">5</text>
<text x="74.2" y="84.8">6</text>
<text x="97.1" y="87.4">1</text>
<text x="187.3" y="84.8">6</text>
<text x="73.6" y="92.5">12</text>
<text x="73.6" y="95">16</text>
<text x="97.1" y="92.5">7</text>
<text x="97.1" y="95">9</text>
<text x="177.5" y="92.1" transform="rotate(-90 177.5 92.1)">4</text>
<text x="180.1" y="92.1" transform="rotate(-90 180.1 92.1)">9</text>
<text x="86.1" y="99.8" transform="rotate(-90 86.1 99.8)">8</text>
<text x="234.7" y="142.9" transform="rotate(-90 234.7 142.9)">3</text>
<text x="227.9" y="145.8">1</text>
<text x="73" y="154.7">2</text>
<text x="80.6" y="154.7">3</text>
<text x="234.7" y="150.6" transform="rotate(-90 234.7 150.6)">2</text>
<text x="77.2" y="162" transform="rotate(-90 77.2 162)">1</text>
<text x="77.2" y="168.3" transform="rotate(-90 77.2 168.3)">3</text>
<text x="83.1" y="171.2">1</text>
<text x="77.2" y="176" transform="rotate(-90 77.2 176)">2</text>
</g>
<g font-size="1.8" fill="#989898">
<text x="47" y="82.1">R201</text>
<text x="57.2" y="82.1">47K</text>
</g>
<g font-size="1.8" fill="#0f0f0f">
<text x="63.5" y="82.2">PWR_TMR 14</text>
<text x="63.5" y="84.7">PWR_EN1</text>
<text x="63.5" y="87.3">PWR_EN2</text>
<text x="100.3" y="87.3">PWR_TS</text>
<text x="63.5" y="94.9">PWR_ISET 16</text>
<text x="63.5" y="92.4">PWR_ILIM</text>
<text x="105.4" y="102.5">~{VBUS_PGOOD}</text>
<text x="105.4" y="105.1">~{CHG}</text>
<text x="232.4" y="121.6">Charge_LED_A</text>
<text x="260.3" y="121.6">~{CHG}</text>
<text x="218.4" y="145.7">~{CHG}</text>
<text x="26.7" y="172.4">BTN_Power_s</text>
<text x="92.7" y="171.1">PWR_SW_nFET_g</text>
<text x="88.9" y="185.1">~{POWER_SW_a}</text>
</g>
<text font-size="1.8" fill="#009600" x="50.8" y="172.4">PWR_SW_pFET_g</text>
</svg>
